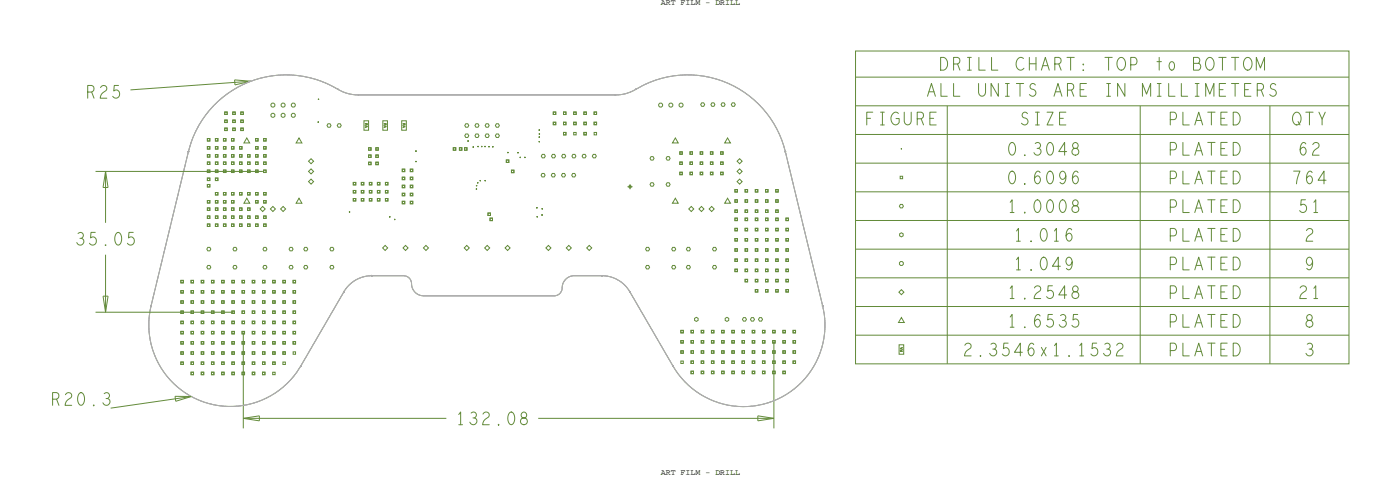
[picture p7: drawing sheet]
<svg xmlns="http://www.w3.org/2000/svg" width="349mm" height="119mm" viewBox="0 0 349 119" stroke-linecap="round" stroke-linejoin="round" font-family="sans-serif">
<!-- layer: Board Outline -->
<g fill="none" stroke="#acacac" stroke-width=".25">
<path d="M53.1 26.4a25.3 25.3 0 0 1 32.2-3.6l1.9 .6 2 .2h64a9.7 9.7 0 0 0 5.1-1.4 25 25 0 0 1 37.2 15.6l9.3 38.4a20.3 20.3 0 0 1-12.2 23.6 20.3 20.3 0 0 1-25.1-8.7l-10.7-18.5a8 8 0 0 0-6.9-4h-7a3.2 3.2 0 0 0-3 3.6 2 2 0 0 1-2 1.4h-32.5a3.2 3.2 0 0 1-3-3.5 2 2 0 0 0-2-1.5h-7.9a8 8 0 0 0-6.9 4l-10.7 18.5a20.3 20.3 0 0 1-25.1 8.6 20.3 20.3 0 0 1-12.2-23.6l9.3-38.3a25 25 0 0 1 6.2-11.4z"/>
<circle cx="46.9" cy="37.8" r=".06"/>
<circle cx="84.1" cy="22.2" r=".06"/>
<circle cx="89.2" cy="23.6" r=".06"/>
<circle cx="153.2" cy="23.6" r=".06"/>
<circle cx="158.3" cy="22.2" r=".06"/>
<circle cx="195.5" cy="37.8" r=".06"/>
<circle cx="37.6" cy="76.1" r=".06"/>
<circle cx="85.6" cy="72.6" r=".06"/>
<circle cx="92.5" cy="68.6" r=".06"/>
<circle cx="149.9" cy="68.6" r=".06"/>
<circle cx="156.8" cy="72.6" r=".06"/>
<circle cx="204.8" cy="76.2" r=".06"/>
<circle cx="74.9" cy="91.1" r=".06"/>
<circle cx="167.5" cy="91.1" r=".06"/>
</g>
<g fill="none" stroke="#638b3a" stroke-width=".25">
<path d="M58.4 19.9l4 .3zM58.4 19.9l.1 1.2zM32.5 22.4l29.9-2.2zM58.5 21.1l3.9-.9zM23.8 42.7h41.6zM25.7 46.7h1.2zM26.3 42.7l-.6 4zM26.3 42.7v12.8zM26.3 42.7l.6 4zM23.8 77.7h34.3zM25.7 73.7l.6 4zM25.7 73.7h1.2z"/>
<path d="M26.3 63.4v14.3zM26.9 73.7l-.6 4zM43.6 98.7h4zM43.6 98.7l.1 1.2zM43.7 99.9l3.9-1.2zM60.6 82.8v23.8zM192.6 85v21.6zM27.5 101.6l20.1-2.9zM60.6 104.1l4-.6zM60.6 104.1l4 .7zM60.6 104.1h50.5zM64.6 103.5v1.3z"/>
<path d="M134 104.1h58.6zM188.6 103.5v1.3zM188.6 104.8l4-.7zM188.6 103.5l4 .6z"/>
</g>
<!-- layer: Nets -->
<g fill="none" stroke="#638b3a" stroke-width=".25">
<path d="M51.6 36.5h.6v.6h-.6zM51.6 34.5h.6v.6h-.6zM51.6 38.5h.6v.6h-.6zM53.6 36.5h.6v.6h-.6zM53.6 34.5h.6v.6h-.6zM53.6 38.5h.6v.6h-.6zM55.6 36.5h.6v.6h-.6zM55.6 34.5h.6v.6h-.6zM55.6 38.5h.6v.6h-.6zM55.9 29.9h.7v.6h-.7zM55.9 27.9h.7v.6h-.7zM55.9 31.9h.7v.6h-.7z"/>
<path d="M57.6 36.5h.6v.6h-.6zM57.6 34.5h.6v.6h-.6zM57.6 38.5h.6v.6h-.6zM57.9 29.9h.7v.6h-.7zM57.9 27.9h.7v.6h-.7zM57.9 31.9h.7v.6h-.7zM59.6 36.5h.6v.6h-.6zM59.6 38.5h.6v.6h-.6zM59.9 29.9h.7v.6h-.7zM59.9 27.9h.7v.6h-.7zM59.9 31.9h.7v.6h-.7zM61.4 34.3l.7 1.3h-1.4z"/>
<path d="M61.6 38.5h.6v.6h-.6zM63.6 36.5h.6v.6h-.6zM63.6 34.5h.6v.6h-.6zM63.6 38.5h.6v.6h-.6zM65.6 36.5h.6v.6h-.6zM65.6 34.5h.6v.6h-.6zM65.6 38.5h.6v.6h-.6zM74.4 34.3l.7 1.3h-1.4zM77.4 39.5l.7 .6-.7 .7-.6-.7zM79.1 30.4h.3M79.1 24.7h.3M79.2 30.3v.3"/>
<path d="M79.3 24.6v.3M81.7 30.8h.5l.2 .4-.2 .5h-.5l-.3-.5zM84.2 30.8h.5l.2 .4-.2 .5h-.5l-.3-.5zM90.6 30.1h1.1v2.3h-1.1zM90.9 31.3l.6 .2-.6 .3M90.9 30.8h.6l-.1 .3h-.2v-.3M91.1 31.4v.3M91.2 31l-.3 .1M91.8 36.8h.6v.6h-.6zM91.8 38.6h.6v.6h-.6zM93.6 36.8h.6v.6h-.6zM93.6 38.6h.6v.6h-.6z"/>
<path d="M95.3 30.1h1.1v2.3h-1.1zM95.6 31.3l.6 .2-.6 .3M95.6 30.8h.6l-.1 .3h-.2v-.3M95.8 31.4v.3M95.9 31l-.3 .1M100 30.1h1.1v2.3h-1.1zM100.3 31.3l.6 .2-.6 .3M100.3 30.8h.6l-.1 .3h-.2v-.3M100.5 31.4v.3M100.6 31l-.3 .1M103.4 37.6h.3M103.5 37.5v.3"/>
<path d="M112.8 36.8h.6v.6h-.6zM114.4 36.8h.6v.6h-.6zM115.6 36.8h.6v.6h-.6zM115.9 30.8h.5l.3 .4-.3 .5h-.5l-.2-.5zM115.9 33.3h.5l.3 .5-.3 .4h-.5l-.2-.4zM116.4 35.1h.3M116.5 35v.3M117.7 36.6h.3M117.8 36.4v.4M118.5 30.8h.5l.2 .4-.2 .5h-.5l-.3-.5zM118.5 33.3h.5l.2 .5-.2 .4h-.5l-.3-.4zM118.9 36.5h.3"/>
<path d="M119 36.3v.3M119.7 36.5h.4M119.9 36.3v.3M120.6 36.5h.3M120.7 36.3v.3M121 33.3h.5l.3 .5-.3 .4h-.5l-.2-.4zM121 30.8h.5l.3 .4-.3 .5h-.5l-.2-.5zM121.6 36.5h.3M121.7 36.3v.4M122.5 36.5h.3M122.7 36.4v.3M123.6 33.3h.5l.2 .5-.2 .4h-.5l-.3-.4z"/>
<path d="M123.6 30.8h.5l.2 .4-.2 .5h-.5l-.3-.5zM126 39.8h.7v.6h-.7zM126.3 38h.3M126.4 37.8v.3M128.8 38h.3M128.9 37.8v.4M129.4 39.2h.3M129.5 39v.3M130.5 39.2h.3M130.6 39v.3M134.1 32.4h.3M134.1 35.3h.3"/>
<path d="M134.1 34.1h.3M134.1 33.4h.3M134.3 32.2v.3M134.3 34v.3M134.3 35.1v.3M134.3 33.2v.3M135 38.4h.5l.2 .5-.2 .4h-.5l-.3-.4zM137.5 38.4h.5l.3 .5-.3 .4h-.5l-.2-.4zM137.7 30.4h.6v.6h-.6zM137.7 27.9h.6v.6h-.6zM140.1 38.4h.5l.2 .5-.2 .4h-.5l-.3-.4zM140.3 30.4h.6v.6h-.6z"/>
<path d="M140.3 27.9h.6v.6h-.6zM140.3 33h.6v.6h-.6zM142.6 38.4h.5l.3 .5-.3 .4h-.5l-.2-.4zM142.8 30.4h.6v.6h-.6zM142.8 27.9h.6v.6h-.6zM142.8 33h.6v.6h-.6zM145.2 38.4h.5l.2 .5-.2 .4h-.5l-.3-.4zM145.4 30.4h.6v.6h-.6zM145.4 27.9h.6v.6h-.6zM145.4 33h.6v.6h-.6zM147.7 38.4h.5l.2 .5-.2 .4h-.5l-.3-.4zM147.9 30.4h.6v.6h-.6z"/>
<path d="M147.9 27.9h.6v.6h-.6zM147.9 33h.6v.6h-.6zM162.1 39h.5l.2 .4-.2 .5h-.5l-.3-.5zM166.1 39h.5l.2 .4-.2 .5h-.5l-.3-.5zM168.1 34.3l.7 1.3h-1.4zM169.2 37.8h.6v.6h-.6zM171.8 37.8h.6v.6h-.6zM174.3 37.8h.6v.6h-.6zM174.7 25.6h.5l.2 .4-.2 .5h-.5l-.3-.5zM176.8 37.8h.7v.6h-.7zM177.2 25.6h.5l.3 .4-.3 .5h-.5l-.2-.5zM179.4 37.8h.6v.6h-.6z"/>
<path d="M179.7 25.6h.5l.3 .4-.3 .5h-.5l-.2-.5zM181.1 34.3l.7 1.3h-1.4zM182.3 25.6h.5l.2 .4-.2 .5h-.5l-.3-.5zM184.1 39.5l.6 .6-.6 .7-.6-.7zM51.6 42.3h.6v.6h-.6zM51.6 40.3h.6v.6h-.6zM51.6 45.9h.6v.6h-.6zM51.6 44.3h.6v.6h-.6zM51.6 53.8h.6v.6h-.6zM51.6 51.8h.6v.6h-.6zM51.6 49.9h.6v.6h-.6zM51.6 55.8h.6v.6h-.6z"/>
<path d="M53.6 42.3h.6v.6h-.6zM53.6 40.3h.6v.6h-.6zM53.6 47.9h.6v.6h-.6zM53.6 44.3h.6v.6h-.6zM53.6 53.8h.6v.6h-.6zM53.6 51.8h.6v.6h-.6zM53.6 49.9h.6v.6h-.6zM53.6 55.8h.6v.6h-.6zM55.6 42.3h.6v.6h-.6zM55.6 40.3h.6v.6h-.6zM55.6 47.9h.6v.6h-.6zM55.6 53.8h.6v.6h-.6z"/>
<path d="M55.6 51.8h.6v.6h-.6zM55.6 49.9h.6v.6h-.6zM55.6 55.8h.6v.6h-.6zM57.6 42.3h.6v.6h-.6zM57.6 40.3h.6v.6h-.6zM57.6 47.9h.6v.6h-.6zM57.6 53.8h.6v.6h-.6zM57.6 51.8h.6v.6h-.6zM57.6 49.9h.6v.6h-.6zM57.6 55.8h.6v.6h-.6zM59.6 42.3h.6v.6h-.6zM59.6 40.3h.6v.6h-.6z"/>
<path d="M59.6 47.9h.6v.6h-.6zM59.6 53.8h.6v.6h-.6zM59.6 51.8h.6v.6h-.6zM59.6 55.8h.6v.6h-.6zM61.4 49.3l.7 1.3h-1.4zM61.6 42.3h.6v.6h-.6zM61.6 40.3h.6v.6h-.6zM61.6 47.9h.6v.6h-.6zM61.6 53.8h.6v.6h-.6zM61.6 51.8h.6v.6h-.6zM61.6 55.8h.6v.6h-.6zM63.6 42.3h.6v.6h-.6z"/>
<path d="M63.6 40.3h.6v.6h-.6zM63.6 47.9h.6v.6h-.6zM63.6 53.8h.6v.6h-.6zM63.6 49.9h.6v.6h-.6zM63.6 55.8h.6v.6h-.6zM65.4 51.4l.6 .6-.6 .6-.6-.6zM65.6 42.3h.6v.6h-.6zM65.6 40.3h.6v.6h-.6zM65.6 47.9h.6v.6h-.6zM65.6 53.8h.6v.6h-.6zM65.6 49.9h.6v.6h-.6zM65.6 55.8h.6v.6h-.6z"/>
<path d="M67.9 51.4l.7 .6-.7 .6-.6-.6zM70.5 51.4l.6 .6-.6 .6-.7-.6zM74.4 49.3l.7 1.3h-1.4zM77.4 44.6l.7 .6-.7 .6-.6-.6zM77.4 42l.7 .7-.7 .6-.6-.6zM86.9 52.8h.3M87 52.6v.3M87.9 45.4h.7v.6h-.7zM87.9 47.4h.7v.6h-.7zM87.9 49.4h.7v.6h-.7zM89.9 45.4h.7v.6h-.7zM89.9 47.4h.7v.6h-.7z"/>
<path d="M89.9 49.4h.7v.6h-.7zM91.8 40.4h.6v.6h-.6zM91.9 45.4h.7v.6h-.7zM91.9 47.4h.7v.6h-.7zM91.9 49.4h.7v.6h-.7zM93.6 40.4h.6v.6h-.6zM93.9 45.4h.7v.6h-.7zM93.9 47.4h.7v.6h-.7zM93.9 49.4h.7v.6h-.7zM95.9 45.4h.7v.6h-.7zM95.9 47.4h.7v.6h-.7zM95.9 49.4h.7v.6h-.7z"/>
<path d="M96.9 54h.3M97 53.8v.3M98.1 54.6h.3M98.2 54.5v.3M100.1 42.1h.6v.6h-.6zM100.1 44.1h.6v.6h-.6zM100.1 46.1h.6v.6h-.6zM100.1 48.1h.6v.6h-.6zM100.1 50.1h.6v.6h-.6zM102.1 42.1h.6v.6h-.6zM102.1 44.1h.6v.6h-.6zM102.1 46.1h.6v.6h-.6z"/>
<path d="M102.1 48.1h.6v.6h-.6zM102.1 50.1h.6v.6h-.6zM103.4 40.2h.3M103.5 40.1v.3M118.5 47.1h.3M118.5 46.2h.3M118.6 46.9v.3M118.6 46.1v.3M118.8 45.5h.3M118.9 45.3v.3M119.4 45h.3M119.6 44.8v.3"/>
<path d="M120.6 45h.3M120.8 44.8v.3M121.5 53h.6v.6h-.6zM122 54.3h.6v.6h-.6zM127.3 42.4h.6v.6h-.6zM133.5 51.7h.3M133.6 53.9h.3M133.6 51.6v.3M133.7 53.8v.3M134.8 53.5h.3M134.8 52h.3M134.9 53.4v.3"/>
<path d="M134.9 43.2h.5l.3 .4-.3 .4h-.5l-.2-.4zM135 51.8v.3M137.5 43.2h.5l.2 .4-.2 .4h-.5l-.3-.4zM140 43.2h.5l.3 .4-.3 .4h-.5l-.2-.4zM142.6 43.2h.5l.2 .4-.2 .4h-.5l-.3-.4zM162.1 45.5h.5l.2 .4-.2 .5h-.5l-.3-.5zM166.1 45.5h.5l.2 .4-.2 .5h-.5l-.3-.5zM168.1 49.3l.7 1.3h-1.4zM169.2 42.9h.6v.6h-.6zM169.2 40.3h.6v.6h-.6zM171.8 42.9h.6v.6h-.6zM171.8 40.3h.6v.6h-.6z"/>
<path d="M172.1 51.4l.6 .6-.6 .6-.7-.6zM174.3 42.9h.6v.6h-.6zM174.3 40.3h.6v.6h-.6zM174.6 51.4l.6 .6-.6 .6-.6-.6zM176.8 42.9h.7v.6h-.7zM176.8 40.3h.7v.6h-.7zM177.2 51.4l.6 .6-.6 .6-.7-.6zM179.4 42.9h.6v.6h-.6zM179.4 40.3h.6v.6h-.6zM181.1 49.3l.7 1.3h-1.4zM182.9 47.2h.7v.6h-.7zM182.9 52.3h.7v.6h-.7z"/>
<path d="M182.9 49.7h.7v.6h-.7zM182.9 54.3h.7v.6h-.7zM182.9 59.4h.7v.6h-.7zM182.9 56.8h.7v.7h-.7zM184.1 44.6l.6 .6-.6 .6-.6-.6zM184.1 42l.6 .7-.6 .6-.6-.6zM185.5 47.2h.6v.6h-.6zM185.5 52.3h.6v.6h-.6zM185.5 49.7h.6v.6h-.6zM185.5 54.3h.6v.6h-.6zM185.5 59.4h.6v.6h-.6zM185.5 56.8h.6v.7h-.6z"/>
<path d="M188 47.2h.6v.6h-.6zM188 52.3h.6v.6h-.6zM188 49.7h.6v.6h-.6zM188 54.3h.6v.6h-.6zM188 59.4h.6v.6h-.6zM188 56.8h.6v.7h-.6zM190.6 47.2h.6v.6h-.6zM190.6 52.3h.6v.6h-.6zM190.6 49.7h.6v.6h-.6zM190.6 54.3h.6v.6h-.6zM190.6 59.4h.6v.6h-.6zM190.6 56.8h.6v.7h-.6z"/>
<path d="M193.1 47.2h.6v.6h-.6zM193.1 52.3h.6v.6h-.6zM193.1 49.7h.6v.6h-.6zM193.1 54.3h.6v.6h-.6zM193.1 59.4h.6v.6h-.6zM193.1 56.8h.6v.7h-.6zM195.6 54.3h.7v.6h-.7zM195.6 59.4h.7v.6h-.7zM195.6 56.8h.7v.7h-.7zM45 69.8h.6v.6h-.6zM45 77.4h.6v.6h-.6zM45 74.9h.6v.6h-.6z"/>
<path d="M45 72.3h.6v.6h-.6zM45 80h.6v.6h-.6zM47.6 69.8h.6v.6h-.6zM47.6 77.4h.6v.6h-.6zM47.6 74.9h.6v.6h-.6zM47.6 72.3h.6v.6h-.6zM47.6 80h.6v.6h-.6zM50.1 69.8h.6v.6h-.6zM50.1 77.4h.6v.6h-.6zM50.1 74.9h.6v.6h-.6zM50.1 72.3h.6v.6h-.6zM50.1 80h.6v.6h-.6z"/>
<path d="M51.7 61.6h.5l.3 .4-.3 .4h-.5l-.2-.4zM51.7 66.1h.5l.3 .4-.3 .4h-.5l-.2-.4zM52.6 69.8h.7v.6h-.7zM52.6 77.4h.7v.6h-.7zM52.6 74.9h.7v.6h-.7zM52.6 72.3h.7v.6h-.7zM52.6 80h.7v.6h-.7zM55.2 69.8h.6v.6h-.6zM55.2 77.4h.6v.6h-.6zM55.2 74.9h.6v.6h-.6zM55.2 72.3h.6v.6h-.6zM55.2 80h.6v.6h-.6z"/>
<path d="M57.7 69.8h.6v.6h-.6zM57.7 77.4h.6v.6h-.6zM57.7 74.9h.6v.6h-.6zM57.7 72.3h.6v.6h-.6zM57.7 80h.6v.6h-.6zM58.2 61.6h.5l.3 .4-.3 .4h-.5l-.2-.4zM58.2 66.1h.5l.3 .4-.3 .4h-.5l-.2-.4zM60.3 69.8h.6v.6h-.6zM60.3 77.4h.6v.6h-.6zM60.3 74.9h.6v.6h-.6zM60.3 72.3h.6v.6h-.6zM60.3 80h.6v.6h-.6z"/>
<path d="M62.8 69.8h.6v.6h-.6zM62.8 77.4h.6v.6h-.6zM62.8 74.9h.6v.6h-.6zM62.8 72.3h.6v.6h-.6zM62.8 80h.6v.6h-.6zM65.3 69.8h.7v.6h-.7zM65.3 77.4h.7v.6h-.7zM65.3 74.9h.7v.6h-.7zM65.3 72.3h.7v.6h-.7zM65.3 80h.7v.6h-.7zM65.7 61.6h.5l.3 .4-.3 .4h-.5l-.2-.4zM65.7 66.1h.5l.3 .4-.3 .4h-.5l-.2-.4z"/>
<path d="M67.9 69.8h.6v.6h-.6zM67.9 77.4h.6v.6h-.6zM67.9 74.9h.6v.6h-.6zM67.9 72.3h.6v.6h-.6zM67.9 80h.6v.6h-.6zM70.4 69.8h.6v.6h-.6zM70.4 77.4h.6v.6h-.6zM70.4 74.9h.6v.6h-.6zM70.4 72.3h.6v.6h-.6zM70.4 80h.6v.6h-.6zM72.2 61.6h.5l.3 .4-.3 .4h-.5l-.2-.4zM72.2 66.1h.5l.3 .4-.3 .4h-.5l-.2-.4z"/>
<path d="M73 69.8h.6v.6h-.6zM73 77.4h.6v.6h-.6zM73 74.9h.6v.6h-.6zM73 72.3h.6v.6h-.6zM73 80h.6v.6h-.6zM75.9 61.6h.5l.2 .4-.2 .4h-.5l-.3-.4zM75.9 66.1h.5l.2 .4-.2 .4h-.5l-.3-.4zM82.4 61.6h.5l.2 .4-.2 .4h-.5l-.3-.4zM82.4 66.1h.5l.2 .4-.2 .4h-.5l-.3-.4zM95.9 61.1l.6 .6-.6 .6-.7-.6zM101 61.1l.6 .6-.6 .6-.7-.6zM106 61.1l.7 .6-.7 .6-.6-.6z"/>
<path d="M116.2 61.1l.6 .6-.6 .6-.6-.6zM121.3 61.1l.6 .6-.6 .6-.7-.6zM126.4 61.1l.6 .6-.6 .6-.7-.6zM136.5 61.1l.6 .6-.6 .6-.6-.6zM141.6 61.1l.6 .6-.6 .6-.6-.6zM146.7 61.1l.6 .6-.6 .6-.7-.6zM161 61.6h.5l.2 .4-.2 .4h-.5l-.3-.4zM161 66.1h.5l.2 .4-.2 .4h-.5l-.3-.4zM167.5 61.6h.5l.2 .4-.2 .4h-.5l-.3-.4zM167.5 66.1h.5l.2 .4-.2 .4h-.5l-.3-.4zM171.1 61.6h.5l.3 .4-.3 .4h-.5l-.2-.4zM171.1 66.1h.5l.3 .4-.3 .4h-.5l-.2-.4z"/>
<path d="M172.9 79.2l.4-.2 .5 .2v.6l-.5 .2-.4-.2zM177.6 61.6h.5l.3 .4-.3 .4h-.5l-.2-.4zM177.6 66.1h.5l.3 .4-.3 .4h-.5l-.2-.4zM180.5 79.2l.5-.2 .4 .2v.6l-.4 .2-.5-.2zM182.9 64.5h.7v.6h-.7zM182.9 61.9h.7v.6h-.7zM182.9 67h.7v.6h-.7zM185.1 79.1h.5l.2 .4-.2 .4h-.5l-.3-.4zM185.5 64.5h.6v.6h-.6zM185.5 61.9h.6v.6h-.6zM185.5 69.5h.6v.7h-.6zM185.5 67h.6v.6h-.6z"/>
<path d="M187.1 79.1h.5l.2 .4-.2 .4h-.5l-.3-.4zM188 64.5h.6v.6h-.6zM188 61.9h.6v.6h-.6zM188 69.5h.6v.7h-.6zM188 67h.6v.6h-.6zM188 72.1h.6v.6h-.6zM189.1 79.1h.5l.2 .4-.2 .4h-.5l-.3-.4zM190.6 64.5h.6v.6h-.6zM190.6 61.9h.6v.6h-.6zM190.6 69.5h.6v.7h-.6zM190.6 67h.6v.6h-.6zM190.6 72.1h.6v.6h-.6z"/>
<path d="M193.1 64.5h.6v.6h-.6zM193.1 61.9h.6v.6h-.6zM193.1 69.5h.6v.7h-.6zM193.1 67h.6v.6h-.6zM193.1 72.1h.6v.6h-.6zM195.6 64.5h.7v.6h-.7zM195.6 61.9h.7v.6h-.7zM195.6 69.5h.7v.7h-.7zM195.6 67h.7v.6h-.7zM195.6 72.1h.7v.6h-.7zM45 82.5h.6v.6h-.6zM45 87.6h.6v.6h-.6z"/>
<path d="M45 85h.6v.6h-.6zM45 90.1h.6v.6h-.6zM47.6 82.5h.6v.6h-.6zM47.6 87.6h.6v.6h-.6zM47.6 85h.6v.6h-.6zM47.6 92.7h.6v.6h-.6zM47.6 90.1h.6v.6h-.6zM50.1 82.5h.6v.6h-.6zM50.1 87.6h.6v.6h-.6zM50.1 85h.6v.6h-.6zM50.1 92.7h.6v.6h-.6zM50.1 90.1h.6v.6h-.6z"/>
<path d="M52.6 82.5h.7v.6h-.7zM52.6 87.6h.7v.6h-.7zM52.6 85h.7v.6h-.7zM52.6 92.7h.7v.6h-.7zM52.6 90.1h.7v.6h-.7zM55.2 82.5h.6v.6h-.6zM55.2 87.6h.6v.6h-.6zM55.2 85h.6v.6h-.6zM55.2 92.7h.6v.6h-.6zM55.2 90.1h.6v.6h-.6zM57.7 82.5h.6v.6h-.6zM57.7 87.6h.6v.6h-.6z"/>
<path d="M57.7 85h.6v.6h-.6zM57.7 92.7h.6v.6h-.6zM57.7 90.1h.6v.6h-.6zM60.3 82.5h.6v.6h-.6zM60.3 87.6h.6v.6h-.6zM60.3 85h.6v.6h-.6zM60.3 92.7h.6v.6h-.6zM60.3 90.1h.6v.6h-.6zM62.8 82.5h.6v.6h-.6zM62.8 87.6h.6v.6h-.6zM62.8 85h.6v.6h-.6zM62.8 92.7h.6v.6h-.6z"/>
<path d="M62.8 90.1h.6v.6h-.6zM65.3 82.5h.7v.6h-.7zM65.3 87.6h.7v.6h-.7zM65.3 85h.7v.6h-.7zM65.3 92.7h.7v.6h-.7zM65.3 90.1h.7v.6h-.7zM67.9 82.5h.6v.6h-.6zM67.9 87.6h.6v.6h-.6zM67.9 85h.6v.6h-.6zM67.9 90.1h.6v.6h-.6zM67.9 92.7h.6v.6h-.6zM70.4 82.5h.6v.6h-.6z"/>
<path d="M70.4 87.6h.6v.6h-.6zM70.4 85h.6v.6h-.6zM70.4 90.1h.6v.6h-.6zM73 82.5h.6v.6h-.6zM73 85h.6v.6h-.6zM73 87.6h.6v.6h-.6zM169.5 82.2h.6v.7h-.6zM169.5 87.3h.6v.6h-.6zM169.5 84.8h.6v.6h-.6zM169.5 89.9h.6v.6h-.6zM172 82.2h.6v.7h-.6zM172 87.3h.6v.6h-.6z"/>
<path d="M172 84.8h.6v.6h-.6zM172 92.4h.6v.6h-.6zM172 89.9h.6v.6h-.6zM174.6 82.2h.6v.7h-.6zM174.6 87.3h.6v.6h-.6zM174.6 84.8h.6v.6h-.6zM174.6 92.4h.6v.6h-.6zM174.6 89.9h.6v.6h-.6zM177.1 82.2h.6v.7h-.6zM177.1 87.3h.6v.6h-.6zM177.1 84.8h.6v.6h-.6zM177.1 92.4h.6v.6h-.6z"/>
<path d="M177.1 89.9h.6v.6h-.6zM179.6 82.2h.7v.7h-.7zM179.6 87.3h.7v.6h-.7zM179.6 84.8h.7v.6h-.7zM179.6 92.4h.7v.6h-.7zM179.6 89.9h.7v.6h-.7zM182.2 82.2h.6v.7h-.6zM182.2 87.3h.6v.6h-.6zM182.2 84.8h.6v.6h-.6zM182.2 92.4h.6v.6h-.6zM182.2 89.9h.6v.6h-.6zM184.7 82.2h.6v.7h-.6z"/>
<path d="M184.7 87.3h.6v.6h-.6zM184.7 84.8h.6v.6h-.6zM184.7 92.4h.6v.6h-.6zM184.7 89.9h.6v.6h-.6zM187.3 82.2h.6v.7h-.6zM187.3 87.3h.6v.6h-.6zM187.3 84.8h.6v.6h-.6zM187.3 92.4h.6v.6h-.6zM187.3 89.9h.6v.6h-.6zM189.8 82.2h.6v.7h-.6zM189.8 87.3h.6v.6h-.6zM189.8 84.8h.6v.6h-.6z"/>
<path d="M189.8 92.4h.6v.6h-.6zM189.8 89.9h.6v.6h-.6zM192.3 82.2h.7v.7h-.7zM192.3 87.3h.7v.6h-.7zM192.3 84.8h.7v.6h-.7zM192.3 92.4h.7v.6h-.7zM192.3 89.9h.7v.6h-.7zM194.9 82.2h.6v.7h-.6zM194.9 87.3h.6v.6h-.6zM194.9 84.8h.6v.6h-.6zM194.9 92.4h.6v.6h-.6zM194.9 89.9h.6v.6h-.6z"/>
<path d="M197.4 82.2h.6v.7h-.6zM197.4 87.3h.6v.6h-.6zM197.4 84.8h.6v.6h-.6zM197.4 89.9h.6v.6h-.6z"/>
<circle cx="67.9" cy="26.2" r=".52"/>
<circle cx="67.9" cy="28.7" r=".52"/>
<circle cx="70.5" cy="28.7" r=".52"/>
<circle cx="70.5" cy="26.2" r=".52"/>
<circle cx="73" cy="26.2" r=".52"/>
<circle cx="73" cy="28.7" r=".52"/>
<circle cx="164.5" cy="26.2" r=".52"/>
<circle cx="167" cy="26.2" r=".52"/>
<circle cx="169.5" cy="26.2" r=".52"/>
</g>
<!-- layer: Drawing Origin -->
<path d="M156.2 46.5h1.3M156.6 46.3h.5v.4h-.5zM156.8 45.8v1.3" fill="none" stroke="#638b3a" stroke-width=".25"/>
<!-- layer: All Others -->
<g fill="none" stroke="#638b3a" stroke-width=".25">
<path d="M213 19.2h122.8zM213 12.7h122.8v77.9h-122.8zM213 26.3h122.8zM213 33.5h122.8zM224.2 37h.3M224.4 36.9v.3M235.8 26.3v64.3zM283.8 26.3v64.3zM316.1 26.3v64.3zM213 40.6h122.8zM213 47.7h122.8zM213 54.9h122.8z"/>
<path d="M223.9 58.2l.5-.3 .4 .3v.5l-.4 .3-.5-.3zM224.1 43.9h.6v.6h-.6zM224.1 50.9h.5l.3 .4-.3 .5h-.5l-.2-.5zM213 62h122.8zM213 69.2h122.8zM213 76.3h122.8zM224.4 72.1l.6 .6-.6 .7-.6-.7zM224.4 79l.7 1.3h-1.4zM213 83.4h122.8zM223.8 85.8h1.2v2.4h-1.2zM224.4 87.5v-.3l-.2-.1-.1 .4h.6M224.5 86.6v.3"/>
<path d="M224.7 86.5l-.6 .2 .6 .3M224.7 87.1l-.3 .1"/>
<circle cx="224.4" cy="65.6" r=".52"/>
</g>
<g font-size="5.4" fill="#638b3a">
<text x="233.8" y="17.5">DRILL CHART: TOP to BOTTOM</text>
<text x="230.7" y="24">ALL UNITS ARE IN MILLIMETERS</text>
<text x="21.4" y="24.4">R25</text>
<text x="215.3" y="31.1">FIGURE</text>
<text x="253.9" y="31.1">SIZE</text>
<text x="290.9" y="31.1">PLATED</text>
<text x="321.6" y="31.1">QTY</text>
<text x="250.8" y="38.6">0.3048</text>
<text x="290.9" y="38.6">PLATED</text>
<text x="323.2" y="38.6">62</text>
<text x="250.8" y="45.8">0.6096</text>
<text x="290.9" y="45.8">PLATED</text>
<text x="321.6" y="45.8">764</text>
<text x="250.8" y="52.9">1.0008</text>
<text x="290.9" y="52.9">PLATED</text>
<text x="323.2" y="52.9">51</text>
<text x="18.8" y="61">35.05</text>
<text x="252.3" y="60">1.016</text>
<text x="290.9" y="60">PLATED</text>
<text x="324.8" y="60">2</text>
<text x="252.3" y="67.2">1.049</text>
<text x="290.9" y="67.2">PLATED</text>
<text x="324.8" y="67.2">9</text>
<text x="250.8" y="74.3">1.2548</text>
<text x="290.9" y="74.3">PLATED</text>
<text x="323.2" y="74.3">21</text>
<text x="250.8" y="81.5">1.6535</text>
<text x="290.9" y="81.5">PLATED</text>
<text x="324.8" y="81.5">8</text>
<text x="239.7" y="88.6">2.3546x1.1532</text>
<text x="290.9" y="88.6">PLATED</text>
<text x="324.8" y="88.6">3</text>
<text x="12.7" y="100.9">R20.3</text>
<text x="113.5" y="105.7">132.08</text>
</g>
<g font-size="2.1">
<text x="164.5" y="1.2">ART FILM - DRILL</text>
<text x="164.5" y="118.3">ART FILM - DRILL</text>
</g>
</svg>
